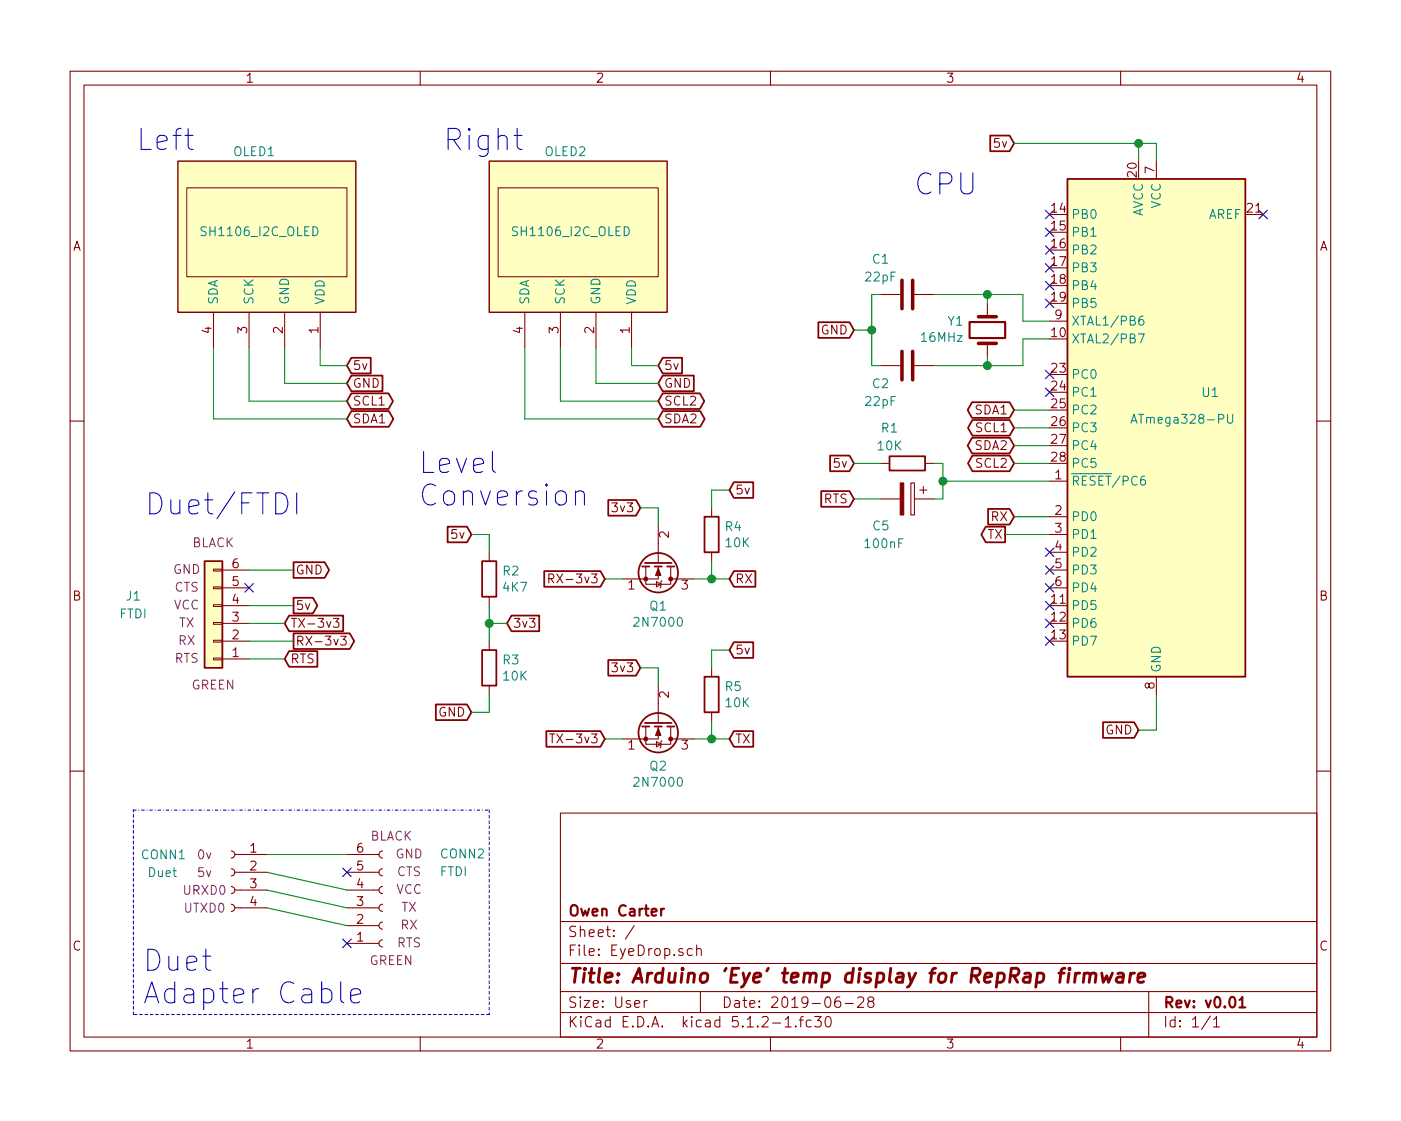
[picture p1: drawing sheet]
<svg xmlns="http://www.w3.org/2000/svg" width="200mm" height="160mm" viewBox="0 0 200 160" stroke-linecap="round" stroke-linejoin="round" font-family="sans-serif">
<g fill="none" stroke="#840000" stroke-width=".15">
<path d="M10 10.2h180v140h-180zM12 12.2h176v136h-176zM60 10.2v2M110 10.2v2M160 10.2v2M165.1 23v2.6M30.5 44.6v5.1M35.6 44.6v5.1M40.6 44.6v5.1M45.7 44.6v5.1M74.9 44.6v5.1M80 44.6v5.1"/>
<path d="M85.1 44.6v5.1M90.2 44.6v5.1M125.7 52.2h2.8M125.7 42.1h2.8M130.6 52.2h2.7M130.6 42.1h2.7M141 43.3v2M141 49.1v1.9M149.9 45.9h2.5M10 60.2h2M69.8 78.9v1.3M94 75.1v5.3"/>
<path d="M101.6 72.6v1.2M101.6 78.9v1.3M125.7 71.3h2.8M125.7 66.2h1.3M130 69h.6v4.6h-.6zM130.6 71.3h2.7M131.3 70h1M131.8 69.5v1M132.1 66.2h1.2M149.9 68.7h2.5M149.9 73.8h2.5M149.9 76.4h2.5"/>
<path d="M149.9 78.9h2.5M188 60.2h2M30.5 81.3h1.2v.3h-1.2zM30.5 83.9h1.2v.2h-1.2zM30.5 86.4h1.2v.3h-1.2zM30.5 88.9h1.2v.3h-1.2zM30.5 91.5h1.2v.2h-1.2zM30.5 94h1.2v.3h-1.2zM31.7 94.1h3.9M31.7 91.6h3.9M31.7 89.1h3.9M31.7 86.5h3.9"/>
<path d="M31.7 84h3.9M31.7 81.4h3.9M47.6 88.4h.8l-.4 .4 .3 .2v.5l-.2 .1h-.3l-.2-.1M48.6 90.9h.8l-.4 .5 .4 .1v.4l-.2 .3h-.4l-.2-.2M69.8 85.3v1.2M69.8 91.6v1.3M69.8 98v1.2M78.4 82.7h.4l.2-.1v-.5l-.2-.1h-.4v1.3M78.6 82.7l.5 .6M92.2 80.9v2.6h3.6v-.8M93.7 83.1l.7 .4-.7 .4zM94 80.9v1.8h-5.1"/>
<path d="M94 98v5.3M94.5 83l-.1 .1v.8l-.2 .1M95.8 80.9v1.8M95.8 82.7h3.3M101.6 95.4v1.3M149.9 84h2.5M149.9 81.4h2.5M165.1 96.7v2.5M10 110.2h2M78.5 104.9h.7M78.8 104.9v1.2M80 116.2h108v32h-108z"/>
<path d="M92.2 103.8v2.5h3.6v-.7M93.7 106l.7 .3-.7 .4zM94 103.8v1.8h-5.1M94.5 105.8l-.1 .2v.7l-.2 .1M95.8 103.8v1.8M95.8 105.6h3.3M101.6 101.8v1.2M188 110.2h2M33 129.2a.51 .51 0 0 1 .5 .5 .51 .51 0 0 1-.5 .5M33 126.7a.51 .51 0 0 1 .5 .5 .51 .51 0 0 1-.5 .5M33 124.1a.51 .51 0 0 1 .5 .5 .51 .51 0 0 1-.5 .5M33 121.6a.51 .51 0 0 1 .5 .5 .51 .51 0 0 1-.5 .5"/>
<path d="M33.5 129.7h4.6M33.5 127.2h4.6M33.5 124.6h4.6M33.5 122.1h4.6M49.5 129.7h4.6M49.5 127.2h4.6M49.5 124.6h4.6M49.5 122.1h4.6M49.5 132.2h4.6M49.5 134.8h4.6M54.6 121.6a.51 .51 0 0 0-.5 .5 .51 .51 0 0 0 .5 .5M54.6 124.1a.51 .51 0 0 0-.5 .5 .51 .51 0 0 0 .5 .5"/>
<path d="M54.6 126.7a.51 .51 0 0 0-.5 .5 .51 .51 0 0 0 .5 .5M54.6 129.2a.51 .51 0 0 0-.5 .5 .51 .51 0 0 0 .5 .5M54.6 131.7a.51 .51 0 0 0-.5 .5 .51 .51 0 0 0 .5 .6M54.6 134.3a.51 .51 0 0 0-.5 .5 .51 .51 0 0 0 .5 .5M80 137.7h108M80 131.7h108M90.6 132.2l-1.3 2M98.8 135.6a.48 .48 0 0 0-.6 .1l-.1 .1 .1 .6a.48 .48 0 0 0 .6 0M99.5 135.7a.41 .41 0 0 1 .6 0v.8M99.5 135v1.5M60 148.2v2M80 144.7h108"/>
<path d="M80 141.7h108M92 142.9v1M92.4 142.9l-.3 .1-.1 .2M100 141.7v3M110 148.2v2M112.1 145.7l.4-.5v1.5M112.1 146.7h.9M113.6 146.6v.1l-.1-.1h.1v.1M114.1 145.7h.6M114.7 145.2l-.3 .1-.1 .2v1.2M115.8 145.8a.53 .53 0 0 0-.6 .1v.7a.53 .53 0 0 0 .6 0M116.3 145.2h.9l-.5 .6 .5 .1v.2v.5l-.2 .1h-.5l-.2-.1"/>
<path d="M118 145.4a.35 .35 0 0 1 .3-.2 .35 .35 0 0 1 .3 .3 .77 .77 0 0 1-.4 1.2 .9 .9 0 0 1-.2-1.3zM119.9 142.4a.62 .62 0 0 0-.7 .7v.6a.48 .48 0 0 0 .8 .1 .61 .61 0 0 0-.1-.7 .51 .51 0 0 0-.7 .2M120.7 143.4h1.1M122.5 142.6l.2-.2h.3a.41 .41 0 0 1 .3 .7l-.9 .8h.9M124.2 143.1l-.3-.3 .3-.4a.47 .47 0 0 1 .6 .3l-.2 .3-.4 .1a.48 .48 0 0 0-.2 .7 .48 .48 0 0 0 .8-.1l-.1-.5-.2-.1M160 148.2v2M164 141.7v6.5M172.8 145.1l-1.2 2M173.3 145.7l.3-.2 .1-.3v1.5M173.3 146.7h.8"/>
</g>
<path d="M138.4 46h5.1v2.3h-5.1zM94.4 129.8v1M94.8 129.8l-.3 .1-.1 .2M177 142.9l.4-.5v1.5M177 143.9h.8" fill="none" stroke="#840000" stroke-width=".3"/>
<path d="M153.6 139l-.2 1.3M154.2 139a.55 .55 0 0 0-.7 .4M154.8 139.2a.52 .52 0 0 1 .9 .1l-.2 1M154.8 139l-.1 1.3M155.7 139.3l.1-.2 .2-.1 .4 .1v1.2M157.3 139l.2 1.3 .5-.9 .3 .9 .5-1.3M159.6 139.1l.2-.1 .6 .1v.2l-.1 1M160.4 139.5l-.7 .1a.4 .4 0 0 0-.3 .3 .4 .4 0 0 0 .2 .4l.7-.1M161.4 139l-.2 1.3M162 139a.54 .54 0 0 0-.6 .4M162.5 139.7l.9-.2v-.4l-.6-.1-.2 .1-.1 .2v.9l.2 .1 .6-.1" fill="none" stroke="#840000" stroke-width=".41"/>
<g fill="#ffffc2" stroke="#ffffc2" stroke-width=".14">
<path d="M69.8 23h25.4v21.6h-25.4z"/>
<path d="M25.4 23h25.4v21.6h-25.4z"/>
<path d="M29.2 80.2h2.5v15.2h-2.5z"/>
<path d="M152.4 25.6h25.4v71.1h-25.4z"/>
</g>
<path d="M25.4 23h25.4v21.6h-25.4zM69.8 23h25.4v21.6h-25.4z" fill="none" stroke="#840000" stroke-width=".2"/>
<path d="M26.7 26.8h22.8v12.7h-22.8zM71.1 26.8h22.9v12.7h-22.9z" fill="none" stroke="#840000" stroke-width=".14"/>
<g fill="none" stroke="#840000" stroke-width=".25">
<path d="M141.4 19.4h2.7l.7 1.1-.7 1.1h-2.7zM152.4 25.6h25.4v71.1h-25.4zM50.2 53.7h4.4v2.2h-4.4l-.7-1.1zM50.2 51.1h2.7v2.3h-2.7l-.7-1.2zM50.2 56.2h5.3l.6 1.1-.6 1.1h-5.3l-.7-1.1zM50.2 58.7h5.3l.7 1.2-.7 1.1h-5.3l-.7-1.1zM94.6 53.7h4.5v2.2h-4.5l-.6-1.1zM94.6 51.1h2.8v2.3h-2.8l-.6-1.2zM94.6 56.2h5.3l.7 1.1-.7 1.1h-5.3l-.6-1.1zM94.6 58.7h5.4l.6 1.2-.6 1.1h-5.4l-.6-1.1zM116.8 46h4.5l.6 1.2-.6 1.1h-4.5zM138.8 57.5h5.3l.7 1.1-.7 1.1h-5.3l-.6-1.1z"/>
<path d="M63.9 75.2h2.8l.6 1.2-.6 1.1h-2.8zM86.8 71.4h4l.6 1.2-.6 1.1h-4zM100.6 73.8h2v5.1h-2zM104.8 68.9h2.7v2.2h-2.7l-.7-1.1zM117.2 70.2h4.1l.6 1.1-.6 1.1h-4.1zM118.5 65.1h2.8l.6 1.1-.6 1.1h-2.8zM127 65.2h5.1v2h-5.1zM138.8 62.5h5.3l.7 1.2-.7 1.1h-5.3l-.6-1.1zM138.8 60h5.3l.7 1.1-.7 1.1h-5.3l-.6-1.1zM138.8 65.1h5.3l.7 1.1-.7 1.1h-5.3l-.6-1.1zM140.7 75.2h2.8v2.3h-2.8l-.6-1.1zM141.1 72.7h3l.7 1.1-.7 1.1h-3z"/>
<path d="M29.2 80.2h2.5v15.2h-2.5zM41.3 87.9h7.7v2.3h-7.7l-.7-1.1zM41.3 93h4v2.3h-4l-.7-1.2zM41.9 80.3h4.5l.6 1.1-.6 1.2h-4.5zM41.9 85.4h2.8l.6 1.1-.6 1.1h-2.8zM41.9 90.5h8l.7 1.1-.7 1.1h-8zM68.8 80.2h2.1v5.1h-2.1zM68.8 92.9h2.1v5.1h-2.1zM73 87.9h4v2.3h-4l-.6-1.1zM77.7 81.6h8l.7 1.1-.7 1.1h-8zM86.8 94.3h4l.6 1.1-.6 1.1h-4zM91.7 80.9h1"/>
<path d="M92.1 80.4h3.8M93.5 80.9h1M95.2 80.9h1.1M100.6 96.7h2v5.1h-2zM104.8 81.6h3v2.2h-3l-.7-1.1zM104.8 91.8h2.7v2.2h-2.7l-.7-1.1zM62.2 100.6h4.5l.6 1.2-.6 1.1h-4.5zM78 104.5h7.7l.7 1.1-.7 1.1h-7.7zM91.7 103.8h1M92.1 103.3h3.8M93.5 103.8h1M95.2 103.8h1.1"/>
<path d="M104.8 104.5h2.7v2.2h-2.7l-.7-1.1zM157.5 103.2h4.4l.7 1.1-.7 1.1h-4.4z"/>
<circle cx="94" cy="81.8" r="2.82"/>
<circle cx="94" cy="104.7" r="2.82"/>
</g>
<g fill="none" stroke="#008400" stroke-width=".15">
<path d="M144.8 20.5h20.3v2.5M162.6 20.5v2.5M30.5 49.7v10.2h19M35.6 49.7v7.6h13.9M40.6 49.7v5.1h8.9M45.7 49.7v2.5h3.8M74.9 49.7v10.2h19.1M80 49.7v7.6h14M85.1 49.7v5.1h8.9M90.2 49.7v2.5h3.8M121.9 47.2h2.6M125.7 42.1h-1.2v10.1h1.2"/>
<path d="M133.3 42.1h12.7v3.8h3.9M141 42.1v1.2M141 51v1.2M144.8 58.6h5.1M149.9 48.4h-3.9v3.8h-12.7M67.3 76.4h2.5v2.5M91.4 72.6h2.6v2.5M104.1 70h-2.5v2.6M121.9 66.2h3.8M121.9 71.3h3.8M133.3 66.2h1.3v5.1h-1.3M134.6 68.7h15.3"/>
<path d="M143.5 76.4h6.4M144.8 66.2h5.1M144.8 63.7h5.1M144.8 61.1h5.1M144.8 73.8h5.1M35.6 81.4h6.3M35.6 86.5h6.3M35.6 89.1h5M35.6 91.6h6.3M35.6 94.1h5M69.8 89.1h2.6M69.8 99.2v2.6h-2.5"/>
<path d="M69.8 86.5v5.1M86.4 82.7h2.5M91.4 95.4h2.6v2.6M99.1 82.7h5M101.6 80.2v2.5M104.1 92.9h-2.5v2.5M165.1 99.2v5.1h-2.5M86.4 105.6h2.5M99.1 105.6h5M101.6 103v2.6M38.1 122.1h11.4M38.1 129.7l11.4 2.5"/>
<path d="M38.1 127.2l11.4 2.5M38.1 124.6l11.4 2.6"/>
</g>
<path d="M128.8 40v4.1M128.8 50.2v4.1M130.3 40v4.1M130.3 50.2v4.1M139.7 49.1h2.5M139.7 45.3h2.5" fill="none" stroke="#840000" stroke-width=".51"/>
<g fill="none" stroke="#000084" stroke-width=".15">
<path d="M149.3 37.7l1.2 1.2M149.3 35.1l1.2 1.2M149.3 32.6l1.2 1.2M149.3 30l1.2 1.3M150.5 37.7l-1.2 1.2M150.5 35.1l-1.2 1.2M150.5 32.6l-1.2 1.2M150.5 30l-1.2 1.3M179.7 30l1.2 1.3M180.9 30l-1.2 1.3M149.3 55.4l1.2 1.3M149.3 52.9l1.2 1.2"/>
<path d="M149.3 42.7l1.2 1.3M149.3 40.2l1.2 1.2M150.5 55.4l-1.2 1.3M150.5 52.9l-1.2 1.2M150.5 42.7l-1.2 1.3M150.5 40.2l-1.2 1.2M149.3 78.3l1.2 1.2M150.5 78.3l-1.2 1.2M35 83.4l1.2 1.2M36.2 83.4l-1.2 1.2M149.3 91l1.2 1.2M149.3 88.5l1.2 1.2"/>
<path d="M149.3 85.9l1.2 1.2M149.3 83.4l1.2 1.2M149.3 80.8l1.2 1.3M150.5 91l-1.2 1.2M150.5 88.5l-1.2 1.2M150.5 85.9l-1.2 1.2M150.5 83.4l-1.2 1.2M150.5 80.8l-1.2 1.3M48.9 134.2l1.2 1.2M48.9 124l1.2 1.2M50.1 134.2l-1.2 1.2M50.1 124l-1.2 1.2"/>
</g>
<path d="M19 115.7h50.8" fill="none" stroke="#0000c2" stroke-width=".15" stroke-dasharray=".4 .4 0 .4"/>
<path d="M69.8 115.7v29.2M19 144.9v-29.2M69.8 144.9h-50.8" fill="none" stroke="#0000c2" stroke-width=".15" stroke-dasharray=".4 .4"/>
<path d="M21.4 70.4h.7a1.65 1.65 0 0 1 .7 2.6l-.3 .3-.4 .1h-.7zM82.2 70.4a.74 .74 0 0 1 1.2 .2v1.6M82.2 70.1v2.1M48.6 140.3v2.5l.2 .3 .3 .2M50.1 142.3l1.4-.3-.1-.6-.3-.1h-.6l-.3 .1-.1 .3v1.1l.1 .3 .3 .2h.6l.3-.2" fill="none" stroke="#0000c2" stroke-width=".15"/>
<path d="M162.5 47.7h.9l-.6 1.3M163.2 45.2h-.3l-.1 .1a1 1 0 0 0-.1 1.1h.5l.1-.2v-.3l-.1-.2a.4 .4 0 0 0-.6 .1v.1M175.3 59.2v1l.2 .3 .4-.1 .1-.2v-1M161.5 60.5l.4-1.3 .4 1.3M161.6 60.1h.6M163.4 68a.51 .51 0 0 0-.6 .6v.5l.1 .2h.4l.2-.1 .1-.4-.3-.3h-.2l-.3 .3" fill="none" stroke="#008484" stroke-width=".15"/>
<g fill="#008400" stroke="#008400" stroke-width=".25">
<circle cx="162.6" cy="20.5" r=".51"/>
<circle cx="124.5" cy="47.2" r=".51"/>
<circle cx="141" cy="52.2" r=".51"/>
<circle cx="141" cy="42.1" r=".51"/>
<circle cx="134.6" cy="68.7" r=".51"/>
<circle cx="69.9" cy="89.1" r=".51"/>
<circle cx="101.6" cy="82.7" r=".51"/>
<circle cx="101.6" cy="105.6" r=".51"/>
</g>
<g fill="#840000" stroke="#840000" stroke-width=".15">
<path d="M128.5 69h.5v4.6h-.5z"/>
<path d="M94 81.2l.4 1h-.8z"/>
<path d="M94 104.1l.4 1h-.8z"/>
<circle cx="92.2" cy="82.7" r=".28"/>
<circle cx="95.8" cy="82.7" r=".28"/>
<circle cx="92.2" cy="105.6" r=".28"/>
<circle cx="95.8" cy="105.6" r=".28"/>
</g>
<g font-size="4.2" fill="#0000c2">
<text x="20.3" y="21.5">Left</text>
<text x="64.3" y="21.5">Right</text>
<text x="130.9" y="27.9">CPU</text>
<text x="59.7" y="67.7">Level</text>
<text x="23.5" y="73.6">Duet/FTDI</text>
<text x="59.7" y="72.3">Conversion</text>
<text x="20.3" y="138.8">Duet</text>
<text x="20.3" y="143.4">Adapter Cable</text>
</g>
<text font-size="2.8" fill="#840000" x="81" y="140.5">Title: Arduino 'Eye' temp display for RepRap firmware</text>
<g font-size="2.1" fill="#840000">
<text x="81" y="130.9">Owen Carter</text>
<text x="81" y="136.6">File: EyeDrop.sch</text>
<text x="81" y="133.9">Sheet: /</text>
<text x="81" y="146.8">KiCad E.D.A. kicad 5.1.2-1.fc30</text>
<text x="81" y="144">Size: User</text>
<text x="103" y="144">Date: 2019-06-28</text>
<text x="166" y="144">Rev: v0.01</text>
<text x="166" y="146.8">Id: 1/1</text>
</g>
<g font-size="1.8" fill="#840000">
<text x="35" y="11.8">1</text>
<text x="85" y="11.8">2</text>
<text x="135" y="11.8">3</text>
<text x="185" y="11.8">4</text>
<text x="142" y="21.1">5v</text>
<text x="162.3" y="25.3" transform="rotate(-90 162.3 25.3)">20</text>
<text x="164.8" y="24.8" transform="rotate(-90 164.8 24.8)">7</text>
<text x="10.4" y="35.8">A</text>
<text x="150.2" y="30.4">14</text>
<text x="150.2" y="32.9">15</text>
<text x="150.2" y="35.5">16</text>
<text x="178.1" y="30.4">21</text>
<text x="188.4" y="35.8">A</text>
<text x="150.2" y="38">17</text>
<text x="150.2" y="40.6">18</text>
<text x="30.2" y="47.6" transform="rotate(-90 30.2 47.6)">4</text>
<text x="35.3" y="47.6" transform="rotate(-90 35.3 47.6)">3</text>
<text x="40.4" y="47.6" transform="rotate(-90 40.4 47.6)">2</text>
<text x="45.5" y="47.6" transform="rotate(-90 45.5 47.6)">1</text>
<text x="74.7" y="47.6" transform="rotate(-90 74.7 47.6)">4</text>
<text x="79.8" y="47.6" transform="rotate(-90 79.8 47.6)">3</text>
<text x="84.8" y="47.6" transform="rotate(-90 84.8 47.6)">2</text>
<text x="89.9" y="47.6" transform="rotate(-90 89.9 47.6)">1</text>
<text x="117.2" y="47.8">GND</text>
<text x="150.2" y="43.1">19</text>
<text x="150.6" y="45.6">9</text>
<text x="50.3" y="52.9">5v</text>
<text x="94.8" y="52.9">5v</text>
<text x="150.2" y="48.2">10</text>
<text x="150.2" y="53.3">23</text>
<text x="50.3" y="55.4">GND</text>
<text x="50.3" y="58">SCL1</text>
<text x="94.8" y="55.4">GND</text>
<text x="94.8" y="58">SCL2</text>
<text x="139.3" y="59.2">SDA1</text>
<text x="150.2" y="55.8">24</text>
<text x="150.2" y="58.3">25</text>
<text x="50.3" y="60.5">SDA1</text>
<text x="94.8" y="60.5">SDA2</text>
<text x="139.3" y="64.3">SDA2</text>
<text x="139.5" y="61.8">SCL1</text>
<text x="150.2" y="60.9">26</text>
<text x="150.2" y="63.4">27</text>
<text x="150.2" y="66">28</text>
<text x="104.9" y="70.7">5v</text>
<text x="117.6" y="71.9">RTS</text>
<text x="119.2" y="66.8">5v</text>
<text x="139.5" y="66.8">SCL2</text>
<text x="150.6" y="68.5">1</text>
<text x="64.6" y="77">5v</text>
<text x="87.7" y="73.2">3v3</text>
<text x="95.5" y="76.8" transform="rotate(-90 95.5 76.8)">2</text>
<text x="141" y="77">TX</text>
<text x="141.5" y="74.5">RX</text>
<text x="150.6" y="73.6">2</text>
<text x="150.6" y="76.1">3</text>
<text x="33.2" y="83.7">5</text>
<text x="33.2" y="81.2">6</text>
<text x="42.2" y="82.1">GND</text>
<text x="79.6" y="83.4">RX-3v3</text>
<text x="104.9" y="83.4">RX</text>
<text x="150.6" y="78.7">4</text>
<text x="150.6" y="81.2">5</text>
<text x="150.6" y="83.7">6</text>
<text x="10.4" y="85.8">B</text>
<text x="33.2" y="88.8">3</text>
<text x="33.2" y="86.3">4</text>
<text x="41.4" y="89.7">TX-3v3</text>
<text x="42.2" y="87.2">5v</text>
<text x="73.2" y="89.7">3v3</text>
<text x="89.7" y="84.2">1</text>
<text x="97.3" y="84.2">3</text>
<text x="150.2" y="86.3">11</text>
<text x="150.2" y="88.8">12</text>
<text x="188.4" y="85.8">B</text>
<text x="33.2" y="93.9">1</text>
<text x="33.2" y="91.4">2</text>
<text x="41.4" y="94.8">RTS</text>
<text x="42.2" y="92.2">RX-3v3</text>
<text x="104.9" y="93.5">5v</text>
<text x="150.2" y="91.4">13</text>
<text x="87.7" y="96.1">3v3</text>
<text x="95.5" y="99.7" transform="rotate(-90 95.5 99.7)">2</text>
<text x="164.8" y="98.4" transform="rotate(-90 164.8 98.4)">8</text>
<text x="62.6" y="102.4">GND</text>
<text x="79.8" y="106.2">TX-3v3</text>
<text x="89.7" y="107.1">1</text>
<text x="97.3" y="107.1">3</text>
<text x="104.9" y="106.2">TX</text>
<text x="157.8" y="104.9">GND</text>
<text x="35.7" y="121.8">1</text>
<text x="35.7" y="124.4">2</text>
<text x="51" y="124.4">5</text>
<text x="51" y="121.8">6</text>
<text x="35.7" y="126.9">3</text>
<text x="35.7" y="129.5">4</text>
<text x="51" y="132">2</text>
<text x="51" y="129.5">3</text>
<text x="51" y="126.9">4</text>
<text x="10.4" y="135.8">C</text>
<text x="51" y="134.5">1</text>
<text x="188.4" y="135.8">C</text>
<text x="35" y="149.8">1</text>
<text x="85" y="149.8">2</text>
<text x="135" y="149.8">3</text>
<text x="185" y="149.8">4</text>
</g>
<g font-size="1.8" fill="#008484">
<text x="33.4" y="22.3">OLED1</text>
<text x="77.8" y="22.3">OLED2</text>
<text x="165.7" y="29.8" transform="rotate(-90 165.7 29.8)">VCC</text>
<text x="29.1" y="33.7">SH1106_I2C_OLED</text>
<text x="73.5" y="33.7">SH1106_I2C_OLED</text>
<text x="152.9" y="31.3">PB0</text>
<text x="152.9" y="33.8">PB1</text>
<text x="163.2" y="31.1" transform="rotate(-90 163.2 31.1)">AVCC</text>
<text x="172.5" y="31.3">AREF</text>
<text x="123.6" y="40.2">22pF</text>
<text x="124.6" y="37.7">C1</text>
<text x="152.9" y="36.4">PB2</text>
<text x="152.9" y="38.9">PB3</text>
<text x="152.9" y="41.4">PB4</text>
<text x="31.1" y="43.6" transform="rotate(-90 31.1 43.6)">SDA</text>
<text x="36.2" y="43.6" transform="rotate(-90 36.2 43.6)">SCK</text>
<text x="41.3" y="43.6" transform="rotate(-90 41.3 43.6)">GND</text>
<text x="46.4" y="43.6" transform="rotate(-90 46.4 43.6)">VDD</text>
<text x="75.6" y="43.6" transform="rotate(-90 75.6 43.6)">SDA</text>
<text x="80.6" y="43.6" transform="rotate(-90 80.6 43.6)">SCK</text>
<text x="85.7" y="43.6" transform="rotate(-90 85.7 43.6)">GND</text>
<text x="90.8" y="43.6" transform="rotate(-90 90.8 43.6)">VDD</text>
<text x="135.4" y="46.5">Y1</text>
<text x="152.9" y="44">PB5</text>
<text x="152.9" y="46.5">XTAL1/PB6</text>
<text x="131.6" y="48.9">16MHz</text>
<text x="152.9" y="49.1">XTAL2/PB7</text>
<text x="123.6" y="58">22pF</text>
<text x="124.6" y="55.5">C2</text>
<text x="152.9" y="54.1">PC0</text>
<text x="152.9" y="56.7">PC1</text>
<text x="152.9" y="59.2">PC2</text>
<text x="171.7" y="56.7">U1</text>
<text x="125.4" y="64.4">10K</text>
<text x="125.9" y="61.8">R1</text>
<text x="152.9" y="61.8">PC3</text>
<text x="152.9" y="64.3">PC4</text>
<text x="162.4" y="60.5">ATmega328-PU</text>
<text x="152.9" y="69.4">RESET/PC6</text>
<text x="152.9" y="66.8">PC5</text>
<text x="103.6" y="75.9">R4</text>
<text x="124.7" y="75.8">C5</text>
<text x="152.9" y="74.5">PD0</text>
<text x="152.9" y="77">PD1</text>
<text x="71.8" y="82.2">R2</text>
<text x="103.7" y="78.2">10K</text>
<text x="123.6" y="78.3">100nF</text>
<text x="152.9" y="79.5">PD2</text>
<text x="152.9" y="82.1">PD3</text>
<text x="17.1" y="88.4">FTDI</text>
<text x="18.1" y="85.8">J1</text>
<text x="71.9" y="84.5">4K7</text>
<text x="90.9" y="89.5">2N7000</text>
<text x="92.8" y="87.2">Q1</text>
<text x="152.9" y="87.2">PD5</text>
<text x="152.9" y="89.7">PD6</text>
<text x="152.9" y="84.6">PD4</text>
<text x="71.8" y="94.9">R3</text>
<text x="152.9" y="92.2">PD7</text>
<text x="71.9" y="97.2">10K</text>
<text x="103.6" y="98.7">R5</text>
<text x="103.7" y="101.1">10K</text>
<text x="165.7" y="96.2" transform="rotate(-90 165.7 96.2)">GND</text>
<text x="90.9" y="112.4">2N7000</text>
<text x="92.8" y="110.1">Q2</text>
<text x="20.2" y="122.8">CONN1</text>
<text x="21.2" y="125.3">Duet</text>
<text x="62.8" y="125.2">FTDI</text>
<text x="62.9" y="122.6">CONN2</text>
</g>
<g font-size="1.8" fill="#840084">
<text x="24.7" y="82">GND</text>
<text x="27.4" y="78.2">BLACK</text>
<text x="24.8" y="87.1">VCC</text>
<text x="24.9" y="84.5">CTS</text>
<text x="25.6" y="89.6">TX</text>
<text x="24.9" y="94.7">RTS</text>
<text x="25.5" y="92.2">RX</text>
<text x="27.3" y="98.5">GREEN</text>
<text x="28.2" y="125.3">5v</text>
<text x="28.2" y="122.8">0v</text>
<text x="52.8" y="120.1">BLACK</text>
<text x="56.5" y="122.6">GND</text>
<text x="56.7" y="125.2">CTS</text>
<text x="26.2" y="127.9">URXD0</text>
<text x="26.3" y="130.4">UTXD0</text>
<text x="56.6" y="127.7">VCC</text>
<text x="57.3" y="130.3">TX</text>
<text x="52.7" y="137.9">GREEN</text>
<text x="56.7" y="135.3">RTS</text>
<text x="57.2" y="132.8">RX</text>
</g>
</svg>
